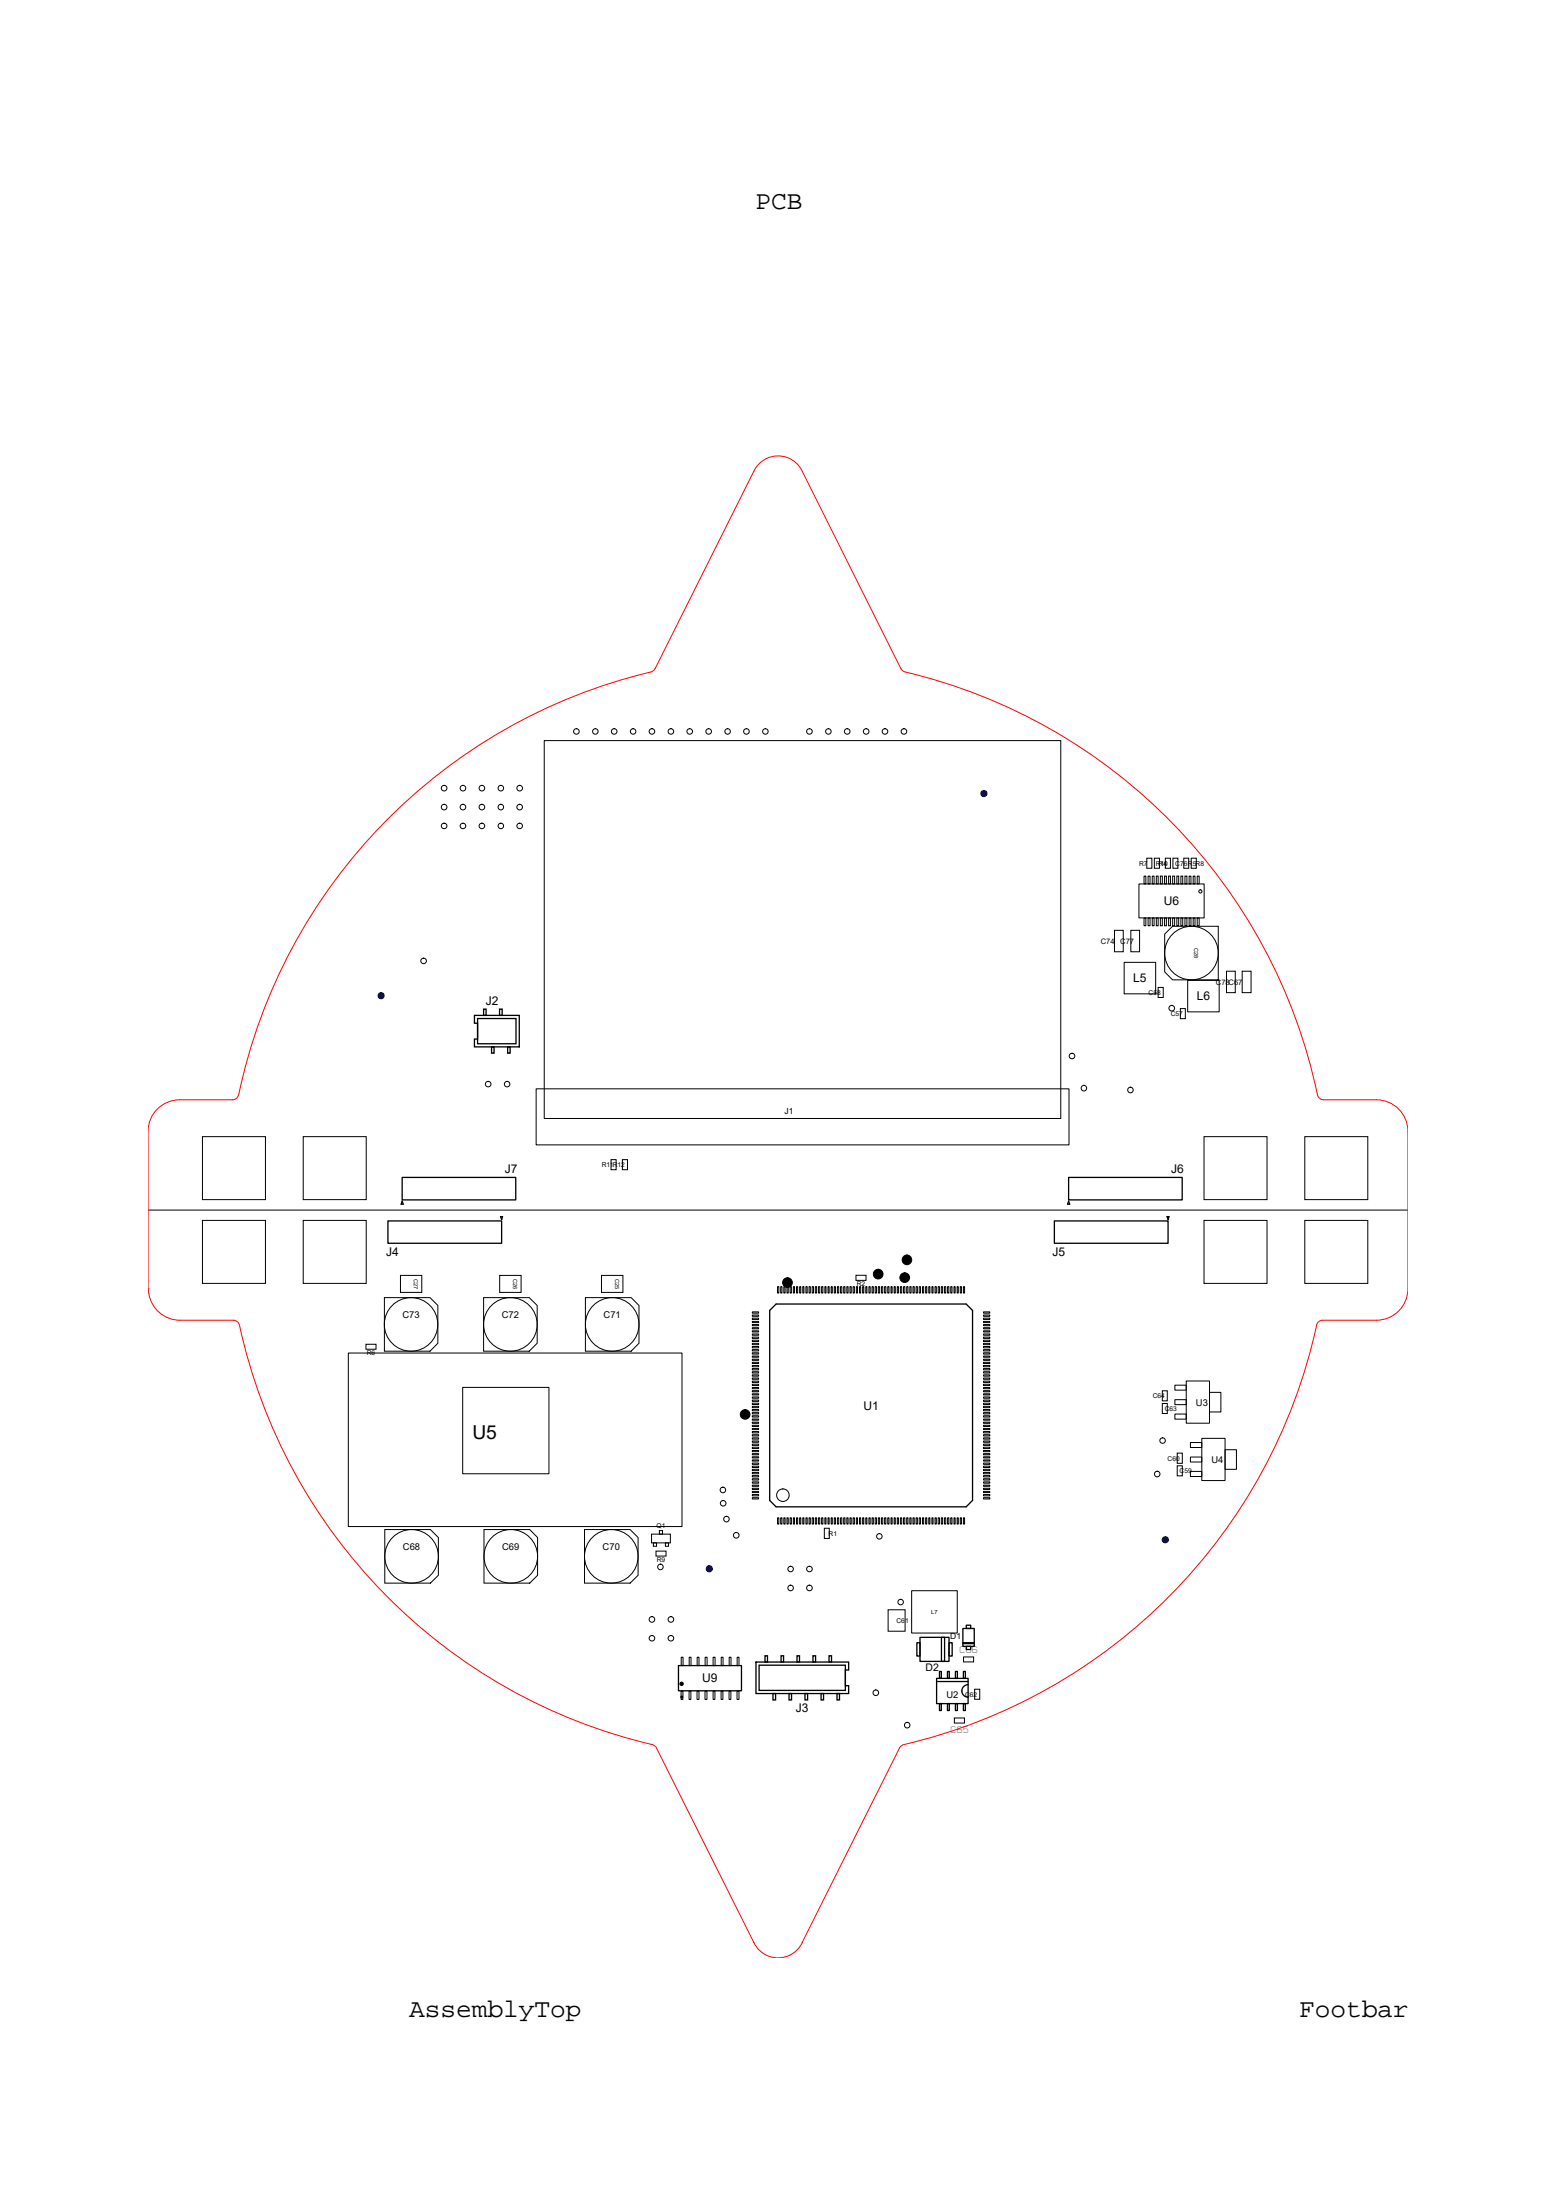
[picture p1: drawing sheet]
<svg xmlns="http://www.w3.org/2000/svg" width="210mm" height="297mm" viewBox="0 0 210 297" stroke-linecap="round" stroke-linejoin="round" font-family="sans-serif">
<!-- layer: 1 -->
<g fill="none" stroke="#000" stroke-width=".13">
<path d="M73.4 100h69.8v51h-69.8zM153.7 119.3h8.8v4.6h-8.8zM154.4 118.3h.2v1h-.2zM154.8 115.9h.7v1.3h-.7zM154.9 118.3h.3v1h-.3zM155.5 118.3h.3v1h-.3zM155.8 115.9h.7v1.3h-.7zM156.1 118.3h.2v1h-.2zM156.6 118.3h.3v1h-.3zM157.2 118.3h.2v1h-.2zM157.3 115.9h.7v1.3h-.7zM157.7 118.3h.3v1h-.3z"/>
<path d="M158.3 118.3h.2v1h-.2zM158.3 115.9h.7v1.3h-.7zM158.8 118.3h.3v1h-.3zM159.4 118.3h.2v1h-.2zM159.8 115.9h.6v1.3h-.6zM159.9 118.3h.3v1h-.3zM160.5 118.3h.2v1h-.2zM160.8 115.9h.6v1.3h-.6zM161 118.3h.3v1h-.3zM161.6 118.3h.2v1h-.2zM150.4 125.6h1.2v2.9h-1.2zM151.7 129.9h4.3v4.3h-4.3z"/>
<path d="M152.6 125.6h1.2v2.9h-1.2zM154.4 123.9h.2v1.1h-.2zM154.9 123.9h.3v1.1h-.3zM155.5 123.9h.3v1.1h-.3zM156.1 123.9h.2v1.1h-.2zM156.3 133.3h.7v1.4h-.7zM156.6 123.9h.3v1.1h-.3zM157.2 123.9h.2v1.1h-.2zM157.2 126.1l1-1.1h6.2v7.3h-6.2l-1-1.1zM157.7 123.9h.3v1.1h-.3zM158.3 123.9h.2v1.1h-.2zM158.8 123.9h.3v1.1h-.3z"/>
<path d="M159.3 136.2h.7v1.3h-.7zM159.4 123.9h.2v1.1h-.2zM159.9 123.9h.3v1.1h-.3zM160.3 132.3h4.2v4.3h-4.2zM160.5 123.9h.2v1.1h-.2zM161 123.9h.3v1.1h-.3zM161.6 123.9h.2v1.1h-.2zM165.5 131.1h1.2v2.9h-1.2zM167.6 131.1h1.2v2.9h-1.2zM27.3 153.4h8.5v8.5h-8.5zM40.9 153.4h8.5v8.5h-8.5zM72.4 147h71.9v7.6h-71.9z"/>
<path d="M82.5 156.5h.6v1.4h-.6zM84 156.5h.7v1.4h-.7zM162.5 153.4h8.5v8.5h-8.5zM176.1 153.4h8.5v8.5h-8.5zM20 163.4h170M27.3 164.7h8.5v8.5h-8.5zM40.9 164.7h8.5v8.5h-8.5zM51.9 175.2h6.1l1.1 1v5.1l-1.1 1.1h-6.1zM54 172.2h2.9v2.3h-2.9zM65.3 175.2h6.1l1.1 1v5.1l-1.1 1.1h-6.1zM67.4 172.2h2.9v2.3h-2.9zM79 175.2h6.2l1 1v5.1l-1 1.1h-6.2z"/>
<path d="M81.2 172.2h2.9v2.3h-2.9zM101.5 179.7h.9v.1h-.9zM101.5 179.2h.9v.2h-.9zM101.5 178.8h.9v.2h-.9zM101.5 178.4h.9v.1h-.9zM101.5 177.9h.9v.2h-.9zM101.5 177.5h.9v.2h-.9zM101.5 177.1h.9v.2h-.9zM104.9 173.7h.2v.9h-.2zM105.4 173.7h.1v.9h-.1zM105.8 173.7h.2v.9h-.2zM106.2 173.7h.2v.9h-.2z"/>
<path d="M106.6 173.7h.2v.9h-.2zM107.1 173.7h.1v.9h-.1zM107.5 173.7h.2v.9h-.2zM107.9 173.7h.2v.9h-.2zM108.3 173.7h.2v.9h-.2zM108.8 173.7h.1v.9h-.1zM109.2 173.7h.2v.9h-.2zM109.6 173.7h.2v.9h-.2zM110 173.7h.2v.9h-.2zM110.5 173.7h.1v.9h-.1zM110.9 173.7h.2v.9h-.2zM111.3 173.7h.2v.9h-.2z"/>
<path d="M111.7 173.7h.2v.9h-.2zM112.2 173.7h.1v.9h-.1zM112.6 173.7h.1v.9h-.1zM113 173.7h.2v.9h-.2zM113.4 173.7h.2v.9h-.2zM113.9 173.7h.1v.9h-.1zM114.3 173.7h.2v.9h-.2zM114.7 173.7h.2v.9h-.2zM115.1 173.7h.2v.9h-.2zM115.5 172.2h1.4v.6h-1.4zM115.6 173.7h.1v.9h-.1zM116 173.7h.2v.9h-.2z"/>
<path d="M116.4 173.7h.2v.9h-.2zM116.8 173.7h.2v.9h-.2zM117.3 173.7h.1v.9h-.1zM117.7 173.7h.2v.9h-.2zM118.1 173.7h.2v.9h-.2zM118.5 173.7h.2v.9h-.2zM119 173.7h.1v.9h-.1zM119.4 173.7h.2v.9h-.2zM119.8 173.7h.2v.9h-.2zM120.2 173.7h.2v.9h-.2zM120.7 173.7h.1v.9h-.1zM121.1 173.7h.1v.9h-.1z"/>
<path d="M121.5 173.7h.2v.9h-.2zM121.9 173.7h.2v.9h-.2zM122.4 173.7h.1v.9h-.1zM122.8 173.7h.2v.9h-.2zM123.2 173.7h.2v.9h-.2zM123.6 173.7h.2v.9h-.2zM124.1 173.7h.1v.9h-.1zM124.5 173.7h.2v.9h-.2zM124.9 173.7h.2v.9h-.2zM125.3 173.7h.2v.9h-.2zM125.8 173.7h.1v.9h-.1zM126.2 173.7h.2v.9h-.2z"/>
<path d="M126.6 173.7h.2v.9h-.2zM127 173.7h.2v.9h-.2zM127.5 173.7h.1v.9h-.1zM127.9 173.7h.2v.9h-.2zM128.3 173.7h.2v.9h-.2zM128.7 173.7h.2v.9h-.2zM129.2 173.7h.1v.9h-.1zM129.6 173.7h.2v.9h-.2zM130 173.7h.2v.9h-.2zM132.7 177.9h.9v.2h-.9zM132.7 178.4h.9v.1h-.9zM132.7 178.8h.9v.2h-.9z"/>
<path d="M132.7 179.2h.9v.2h-.9zM132.7 179.7h.9v.1h-.9zM132.7 177.5h.9v.2h-.9zM132.7 177.1h.9v.2h-.9zM162.5 164.7h8.5v8.5h-8.5zM176.1 164.7h8.5v8.5h-8.5zM47 182.7h45v23.4h-45zM49.4 181.5h1.3v.6h-1.3zM62.4 187.3h11.7v11.6h-11.7zM101.5 184.7h.9v.2h-.9zM101.5 184.3h.9v.2h-.9zM101.5 183.5h.9v.1h-.9z"/>
<path d="M101.5 183.9h.9v.2h-.9zM101.5 183.1h.9v.1h-.9zM101.5 182.6h.9v.2h-.9zM101.5 182.2h.9v.2h-.9zM101.5 181.8h.9v.1h-.9zM101.5 181.3h.9v.2h-.9zM101.5 180.9h.9v.2h-.9zM101.5 180.5h.9v.2h-.9zM101.5 180.1h.9v.2h-.9zM101.5 192h.9v.1h-.9zM101.5 191.6h.9v.1h-.9zM101.5 191.1h.9v.2h-.9z"/>
<path d="M101.5 189.4h.9v.2h-.9zM101.5 189.8h.9v.2h-.9zM101.5 190.3h.9v.1h-.9zM101.5 190.7h.9v.2h-.9zM101.5 188.2h.9v.1h-.9zM101.5 188.6h.9v.2h-.9zM101.5 189h.9v.2h-.9zM101.5 186h.9v.2h-.9zM101.5 186.4h.9v.2h-.9zM101.5 186.9h.9v.1h-.9zM101.5 187.3h.9v.2h-.9zM101.5 187.7h.9v.2h-.9z"/>
<path d="M101.5 185.2h.9v.1h-.9zM101.5 185.6h.9v.2h-.9zM101.5 197.1h.9v.1h-.9zM101.5 196.7h.9v.1h-.9zM101.5 196.2h.9v.2h-.9zM101.5 194.5h.9v.2h-.9zM101.5 194.9h.9v.2h-.9zM101.5 195.4h.9v.1h-.9zM101.5 195.8h.9v.2h-.9zM101.5 193.3h.9v.1h-.9zM101.5 193.7h.9v.2h-.9zM101.5 194.1h.9v.2h-.9z"/>
<path d="M101.5 192.4h.9v.2h-.9zM101.5 192.8h.9v.2h-.9zM101.5 199.6h.9v.2h-.9zM101.5 198.3h.9v.2h-.9zM101.5 198.8h.9v.1h-.9zM101.5 199.2h.9v.2h-.9zM101.5 197.5h.9v.2h-.9zM101.5 197.9h.9v.2h-.9zM132.7 184.3h.9v.2h-.9zM132.7 183.9h.9v.2h-.9zM132.7 183.1h.9v.1h-.9zM132.7 183.5h.9v.1h-.9z"/>
<path d="M132.7 181.3h.9v.2h-.9zM132.7 181.8h.9v.1h-.9zM132.7 182.2h.9v.2h-.9zM132.7 182.6h.9v.2h-.9zM132.7 180.1h.9v.2h-.9zM132.7 180.5h.9v.2h-.9zM132.7 180.9h.9v.2h-.9zM132.7 192h.9v.1h-.9zM132.7 191.6h.9v.1h-.9zM132.7 190.7h.9v.2h-.9zM132.7 191.1h.9v.2h-.9zM132.7 190.3h.9v.1h-.9z"/>
<path d="M132.7 189.8h.9v.2h-.9zM132.7 189.4h.9v.2h-.9zM132.7 189h.9v.2h-.9zM132.7 186.4h.9v.2h-.9zM132.7 186h.9v.2h-.9zM132.7 185.6h.9v.2h-.9zM132.7 188.6h.9v.2h-.9zM132.7 187.7h.9v.2h-.9zM132.7 188.2h.9v.1h-.9zM132.7 187.3h.9v.2h-.9zM132.7 186.9h.9v.1h-.9zM132.7 184.7h.9v.2h-.9z"/>
<path d="M132.7 185.2h.9v.1h-.9zM132.7 199.6h.9v.2h-.9zM132.7 199.2h.9v.2h-.9zM132.7 198.3h.9v.2h-.9zM132.7 198.8h.9v.1h-.9zM132.7 196.7h.9v.1h-.9zM132.7 197.1h.9v.1h-.9zM132.7 197.5h.9v.2h-.9zM132.7 197.9h.9v.2h-.9zM132.7 193.3h.9v.1h-.9zM132.7 193.7h.9v.2h-.9zM132.7 194.1h.9v.2h-.9z"/>
<path d="M132.7 194.5h.9v.2h-.9zM132.7 194.9h.9v.2h-.9zM132.7 195.4h.9v.1h-.9zM132.7 195.8h.9v.2h-.9zM132.7 196.2h.9v.2h-.9zM132.7 192.8h.9v.2h-.9zM132.7 192.4h.9v.2h-.9zM156.9 189.5h.6v1.3h-.6zM156.9 187.7h.6v1.4h-.6zM158.6 188.9h1.5v.7h-1.5zM158.6 190.9h1.5v.7h-1.5zM158.6 187h1.5v.7h-1.5z"/>
<path d="M158.9 196.2h.7v1.3h-.7zM158.9 197.9h.7v1.3h-.7zM160.1 186.4h3.1v5.7h-3.1zM160.7 196.7h1.5v.7h-1.5zM160.7 198.6h1.5v.7h-1.5zM160.7 194.7h1.5v.7h-1.5zM162.2 194.2h3.1v5.7h-3.1zM163.2 188h1.6v2.6h-1.6zM165.3 195.7h1.6v2.6h-1.6zM51.9 206.5h6.2l1.1 1.1v5.1l-1.1 1h-6.2zM65.3 206.5h6.2l1 1.1v5.1l-1 1h-6.2zM78.9 206.5h6.1l1.1 1.1v5.1l-1.1 1h-6.1z"/>
<path d="M87.9 207.1h2.6v1.2h-2.6zM88.2 208.3h.4v.4h-.4zM88.5 209.4h1.4v.7h-1.4zM89 206.6h.4v.5h-.4zM89.8 208.3h.4v.4h-.4zM101.5 202.2h.9v.2h-.9zM101.5 201.8h.9v.1h-.9zM101.5 201.3h.9v.2h-.9zM101.5 200h.9v.2h-.9zM101.5 200.5h.9v.1h-.9zM101.5 200.9h.9v.2h-.9zM104.9 204.9h.2v.8h-.2z"/>
<path d="M105.4 204.9h.1v.8h-.1zM105.8 204.9h.2v.8h-.2zM106.2 204.9h.2v.8h-.2zM106.6 204.9h.2v.8h-.2zM107.1 204.9h.1v.8h-.1zM107.5 204.9h.2v.8h-.2zM107.9 204.9h.2v.8h-.2zM108.3 204.9h.2v.8h-.2zM108.8 204.9h.1v.8h-.1zM109.2 204.9h.2v.8h-.2zM109.6 204.9h.2v.8h-.2zM110 204.9h.2v.8h-.2z"/>
<path d="M110.5 204.9h.1v.8h-.1zM110.9 204.9h.2v.8h-.2zM111.2 206.3h.7v1.4h-.7zM111.3 204.9h.2v.8h-.2zM111.7 204.9h.2v.8h-.2zM112.2 204.9h.1v.8h-.1zM112.6 204.9h.1v.8h-.1zM113 204.9h.2v.8h-.2zM113.4 204.9h.2v.8h-.2zM113.9 204.9h.1v.8h-.1zM114.3 204.9h.2v.8h-.2zM114.7 204.9h.2v.8h-.2z"/>
<path d="M115.1 204.9h.2v.8h-.2zM115.6 204.9h.1v.8h-.1zM116 204.9h.2v.8h-.2zM116.4 204.9h.2v.8h-.2zM116.8 204.9h.2v.8h-.2zM117.3 204.9h.1v.8h-.1zM117.7 204.9h.2v.8h-.2zM118.1 204.9h.2v.8h-.2zM118.5 204.9h.2v.8h-.2zM119 204.9h.1v.8h-.1zM119.4 204.9h.2v.8h-.2zM119.8 204.9h.2v.8h-.2z"/>
<path d="M119.9 217.3h2.2v2.9h-2.2zM120.2 204.9h.2v.8h-.2zM120.7 204.9h.1v.8h-.1zM121.1 204.9h.1v.8h-.1zM121.5 204.9h.2v.8h-.2zM121.9 204.9h.2v.8h-.2zM122.4 204.9h.1v.8h-.1zM122.8 204.9h.2v.8h-.2zM123 214.7h6.2v5.8h-6.2zM123.2 204.9h.2v.8h-.2zM123.6 204.9h.2v.8h-.2zM124.1 204.9h.1v.8h-.1z"/>
<path d="M124.5 204.9h.2v.8h-.2zM124.9 204.9h.2v.8h-.2zM125.3 204.9h.2v.8h-.2zM125.8 204.9h.1v.8h-.1zM126.2 204.9h.2v.8h-.2zM126.6 204.9h.2v.8h-.2zM127 204.9h.2v.8h-.2zM127.5 204.9h.1v.8h-.1zM127.9 204.9h.2v.8h-.2zM128.3 204.9h.2v.8h-.2zM128.7 204.9h.2v.8h-.2zM129.2 204.9h.1v.8h-.1z"/>
<path d="M129.6 204.9h.2v.8h-.2zM130 204.9h.2v.8h-.2zM132.7 201.8h.9v.1h-.9zM132.7 201.3h.9v.2h-.9zM132.7 200.9h.9v.2h-.9zM132.7 202.2h.9v.2h-.9zM132.7 200h.9v.2h-.9zM132.7 200.5h.9v.1h-.9zM91.9 228.3h.3v1.1h-.3zM91.9 223.7h.3v1.1h-.3zM93 228.3h.2v1.1h-.2zM93 223.7h.3v1.1h-.3z"/>
<path d="M94.1 228.3h.2v1.1h-.2zM94.1 223.7h.2v1.1h-.2zM95.1 228.3h.3v1.1h-.3zM95.2 223.7h.2v1.1h-.2zM96.2 228.3h.3v1.1h-.3zM96.2 223.7h.3v1.1h-.3zM97.3 228.3h.3v1.1h-.3zM97.3 223.7h.3v1.1h-.3zM98.4 228.3h.2v1.1h-.2zM98.4 223.7h.3v1.1h-.3zM99.5 228.3h.2v1.1h-.2zM99.5 223.7h.2v1.1h-.2z"/>
<path d="M128.8 231.9h1.4v.7h-1.4zM130 223.7h1.4v.6h-1.4zM131.5 228h.7v1.4h-.7z"/>
<circle cx="77.8" cy="98.7" r=".37"/>
<circle cx="80.3" cy="98.7" r=".37"/>
<circle cx="82.9" cy="98.7" r=".37"/>
<circle cx="85.4" cy="98.7" r=".37"/>
<circle cx="88" cy="98.7" r=".37"/>
<circle cx="90.5" cy="98.7" r=".37"/>
<circle cx="93.1" cy="98.7" r=".37"/>
<circle cx="95.6" cy="98.7" r=".37"/>
<circle cx="98.2" cy="98.7" r=".37"/>
<circle cx="100.7" cy="98.7" r=".37"/>
<circle cx="103.3" cy="98.7" r=".37"/>
<circle cx="109.2" cy="98.7" r=".37"/>
<circle cx="111.8" cy="98.7" r=".37"/>
<circle cx="114.3" cy="98.7" r=".37"/>
<circle cx="116.9" cy="98.7" r=".37"/>
<circle cx="119.4" cy="98.7" r=".37"/>
<circle cx="122" cy="98.7" r=".37"/>
<circle cx="59.9" cy="109" r=".38"/>
<circle cx="59.9" cy="111.5" r=".37"/>
<circle cx="59.9" cy="106.4" r=".38"/>
<circle cx="62.5" cy="111.5" r=".37"/>
<circle cx="62.5" cy="106.4" r=".38"/>
<circle cx="62.5" cy="109" r=".38"/>
<circle cx="65" cy="109" r=".38"/>
<circle cx="65" cy="106.4" r=".38"/>
<circle cx="65" cy="111.5" r=".37"/>
<circle cx="67.6" cy="109" r=".37"/>
<circle cx="67.6" cy="111.5" r=".37"/>
<circle cx="67.6" cy="106.4" r=".37"/>
<circle cx="70.1" cy="106.4" r=".38"/>
<circle cx="70.1" cy="109" r=".38"/>
<circle cx="70.1" cy="111.5" r=".37"/>
<circle cx="57.2" cy="129.7" r=".37"/>
<circle cx="158.1" cy="136.1" r=".38"/>
<circle cx="160.8" cy="128.7" r="3.6"/>
<circle cx="162" cy="120.3" r=".22"/>
<circle cx="65.9" cy="146.4" r=".37"/>
<circle cx="68.4" cy="146.3" r=".37"/>
<circle cx="144.7" cy="142.6" r=".37"/>
<circle cx="146.3" cy="146.9" r=".37"/>
<circle cx="152.6" cy="147.1" r=".37"/>
<circle cx="55.5" cy="178.8" r="3.6"/>
<circle cx="68.9" cy="178.8" r="3.6"/>
<circle cx="82.6" cy="178.8" r="3.6"/>
<circle cx="156.2" cy="199" r=".37"/>
<circle cx="156.9" cy="194.5" r=".37"/>
<circle cx="55.5" cy="210.1" r="3.6"/>
<circle cx="68.9" cy="210.1" r="3.6"/>
<circle cx="82.5" cy="210.1" r="3.6"/>
<circle cx="88" cy="218.6" r=".38"/>
<circle cx="89.1" cy="211.5" r=".37"/>
<circle cx="90.5" cy="218.6" r=".38"/>
<circle cx="97.6" cy="201.1" r=".37"/>
<circle cx="97.6" cy="202.9" r=".37"/>
<circle cx="98" cy="205.1" r=".37"/>
<circle cx="99.4" cy="207.3" r=".38"/>
<circle cx="105.7" cy="201.8" r=".85"/>
<circle cx="106.7" cy="211.8" r=".37"/>
<circle cx="106.7" cy="214.4" r=".37"/>
<circle cx="109.2" cy="214.4" r=".38"/>
<circle cx="109.2" cy="211.8" r=".37"/>
<circle cx="118.7" cy="207.4" r=".37"/>
<circle cx="121.5" cy="216.3" r=".37"/>
<circle cx="88" cy="221.2" r=".37"/>
<circle cx="90.5" cy="221.2" r=".37"/>
<circle cx="118.2" cy="228.5" r=".38"/>
<circle cx="122.4" cy="232.9" r=".37"/>
</g>
<g fill="#000" stroke="#000" stroke-width=".13">
<circle cx="106.3" cy="173.1" r=".65"/>
<circle cx="118.5" cy="172" r=".65"/>
<circle cx="122.1" cy="172.5" r=".65"/>
<circle cx="122.4" cy="170.1" r=".65"/>
<circle cx="100.6" cy="190.9" r=".65"/>
</g>
<g fill="none" stroke="#000" stroke-width=".18">
<path d="M64 137.1h6.1v4.2h-6.1v-1h.5v-2.2h-.5zM64.5 137.5h5.1v3.4h-5.1zM65.3 136.2h.3v.9h-.3zM67.4 136.2h.4v.9h-.4zM54.3 158.9h15.3v3.1h-15.3zM66.3 141.3h.4v.9h-.4zM68.5 141.3h.3v.9h-.3zM144.2 158.9h15.3v3.1h-15.3zM52.4 164.8h15.3v3h-15.3zM54.3 162.1l.1 .5h-.3zM67.6 164.2h.2l-.1 .4zM103.9 176.9l.8-.9h25.7l.9 .9v25.6l-.9 .9h-25.7l-.8-.9z"/>
<path d="M142.3 164.8h15.3v3h-15.3zM144.2 162.1l.2 .5h-.3zM157.5 164.2h.3l-.2 .4zM129.9 219.8h1.6v2.4h-1.6zM130.4 219.4h.6v.4h-.6zM91.6 224.8h8.5v3.4h-8.5zM102 224.4h12.5v1h-.4v2.2h.4v1h-12.5zM102.4 224.8h11.7v3.4h-11.7zM103.2 223.5h.4v.9h-.4zM104.3 228.6h.4v.9h-.4zM105.4 223.5h.3v.9h-.3zM106.5 228.6h.3v.9h-.3z"/>
<path d="M107.6 223.5h.3v.9h-.3zM108.6 228.6h.4v.9h-.4zM109.7 223.5h.4v.9h-.4zM110.8 228.6h.3v.9h-.3zM111.9 223.5h.3v.9h-.3zM113 228.6h.3v.9h-.3zM123.7 221.8h.5v1.8h-.5zM124.2 221h3.9v3.3h-3.9zM126.4 226.6h4.3v3.4h-4.3zM126.4 227h4.3M126.8 230h.2v.9h-.2zM126.8 225.6h.2v1h-.2z"/>
<path d="M127.1 221h.4v3.3h-.4zM127.9 230h.2v.9h-.2zM127.9 225.6h.2v1h-.2zM128.1 221.8h.4v1.8h-.4zM128.9 230h.3v.9h-.3zM128.9 225.6h.3v1h-.3zM129.9 221.8h1.6v.1h-1.6zM130 230h.3v.9h-.3zM130 225.6h.3v1h-.3zM130.4 222.2h.6v.5h-.6zM130.7 227.4a.85 .85 0 0 0-.9 .9 .85 .85 0 0 0 .9 .8"/>
</g>
<circle cx="92" cy="227.3" r=".13" fill="none" stroke="#000" stroke-width=".34"/>
<circle cx="92" cy="229.1" r=".09" fill="none" stroke="#000" stroke-width=".21"/>
<g fill="none" stroke="#f00" stroke-width=".13">
<path d="M101.7 63.6l-13.3 26.7M101.7 63.6h.1M101.7 63.6a3.6 3.6 0 0 1 3.3-2.1 3.6 3.6 0 0 1 3.3 2.1l13.3 26.7M88.4 90.3l-.3 .3a74.5 74.5 0 0 0-55.9 57.2M121.6 90.3l.1 .2 .4 .2M122.2 90.7a74.4 74.4 0 0 1 55.6 57.1M20 152.8v21.2M32.2 147.8a.85 .85 0 0 1-.8 .7h-7.2a4.3 4.3 0 0 0-4.2 4.2M177.8 147.8a.85 .85 0 0 0 .8 .7h7.2a4.3 4.3 0 0 1 4.2 4.2v21.2M20 174a4.4 4.4 0 0 0 4.3 4.2h7.2a.86 .86 0 0 1 .8 .7 74.4 74.4 0 0 0 55.7 56.6M20 174h.1M177.7 178.9a74.4 74.4 0 0 1-55.7 56.6"/>
<path d="M190 174a4.3 4.3 0 0 1-4.2 4.2h-7.3a.85 .85 0 0 0-.8 .7M88 235.5l.5 .3 .1 .2 13.1 26.2M122 235.5l-.5 .3-.1 .2-13.1 26.2M101.7 262.2h.1M101.7 262.2a3.6 3.6 0 0 0 3.3 2.1 3.6 3.6 0 0 0 3.3-2.1M108.3 262.2h.1"/>
</g>
<g fill="#00f" stroke="#00f" stroke-width=".13">
<circle cx="132.8" cy="107.1" r=".43"/>
<circle cx="51.4" cy="134.4" r=".42"/>
<circle cx="95.7" cy="211.8" r=".43"/>
<circle cx="157.3" cy="207.9" r=".43"/>
</g>
<g font-size="3.5">
<text x="102" y="28.2">PCB</text>
<text x="55.2" y="272.3">AssemblyTop</text>
<text x="175.3" y="272.3">Footbar</text>
</g>
<text font-size="2.6" x="63.7" y="194.3">U5</text>
<g font-size="1.6">
<text x="157.1" y="122.2">U6</text>
<text x="65.6" y="135.7">J2</text>
<text x="152.9" y="132.6">L5</text>
<text x="161.5" y="135.1">L6</text>
<text x="68.1" y="158.4">J7</text>
<text x="158.1" y="158.4">J6</text>
<text x="52.1" y="169.5">J4</text>
<text x="142.1" y="169.5">J5</text>
<text x="116.5" y="190.3">U1</text>
<text x="94.8" y="227.1">U9</text>
<text x="107.4" y="231.2">J3</text>
</g>
<text font-size="1.4" x="124.9" y="225.5">D2</text>
<g font-size="1.3">
<text x="54.3" y="178">C73</text>
<text x="67.7" y="178">C72</text>
<text x="81.5" y="178">C71</text>
<text x="161.4" y="189.7">U3</text>
<text x="163.5" y="197.5">U4</text>
<text x="54.4" y="209.3">C68</text>
<text x="67.8" y="209.3">C69</text>
<text x="81.3" y="209.3">C70</text>
<text x="129.4" y="223.2">C66</text>
<text x="127.7" y="229.3">U2</text>
<text x="128.2" y="234">C65</text>
</g>
<g font-size="1.1">
<text x="105.9" y="150.3">J1</text>
<text x="128.2" y="221.2">D1</text>
</g>
<g font-size="1">
<text x="148.6" y="127.4">C74</text>
<text x="151.2" y="127.4">C77</text>
<text x="164.1" y="132.9">C78C67</text>
</g>
<g font-size=".9">
<text x="153.7" y="116.9">R7</text>
<text x="156" y="116.9">R10</text>
<text x="156.4" y="116.9">R4</text>
<text x="158.6" y="116.9">C76R5R8</text>
<text x="155" y="134.3">C58</text>
<text x="158" y="137.2">C57</text>
<text x="81.2" y="157.6">R11R12</text>
<text x="115.6" y="173.6">R2</text>
<text x="49.5" y="182.9">R6</text>
<text x="155.6" y="188.8">C64</text>
<text x="157.2" y="190.5">C63</text>
<text x="157.6" y="197.2">C60</text>
<text x="159.2" y="198.9">C59</text>
<text x="88.6" y="206.3">Q1</text>
<text x="111.8" y="207.3">R1</text>
<text x="88.6" y="210.9">R9</text>
<text x="121" y="219.1">C61</text>
<text x="130.2" y="229">C62</text>
</g>
<g font-size=".8">
<text x="161.2" y="128" transform="rotate(90 161.2 128)">C28</text>
<text x="55.9" y="172.6" transform="rotate(90 55.9 172.6)">C27</text>
<text x="69.3" y="172.6" transform="rotate(90 69.3 172.6)">C26</text>
<text x="83" y="172.6" transform="rotate(90 83 172.6)">C25</text>
<text x="125.7" y="217.9">L7</text>
</g>
</svg>
